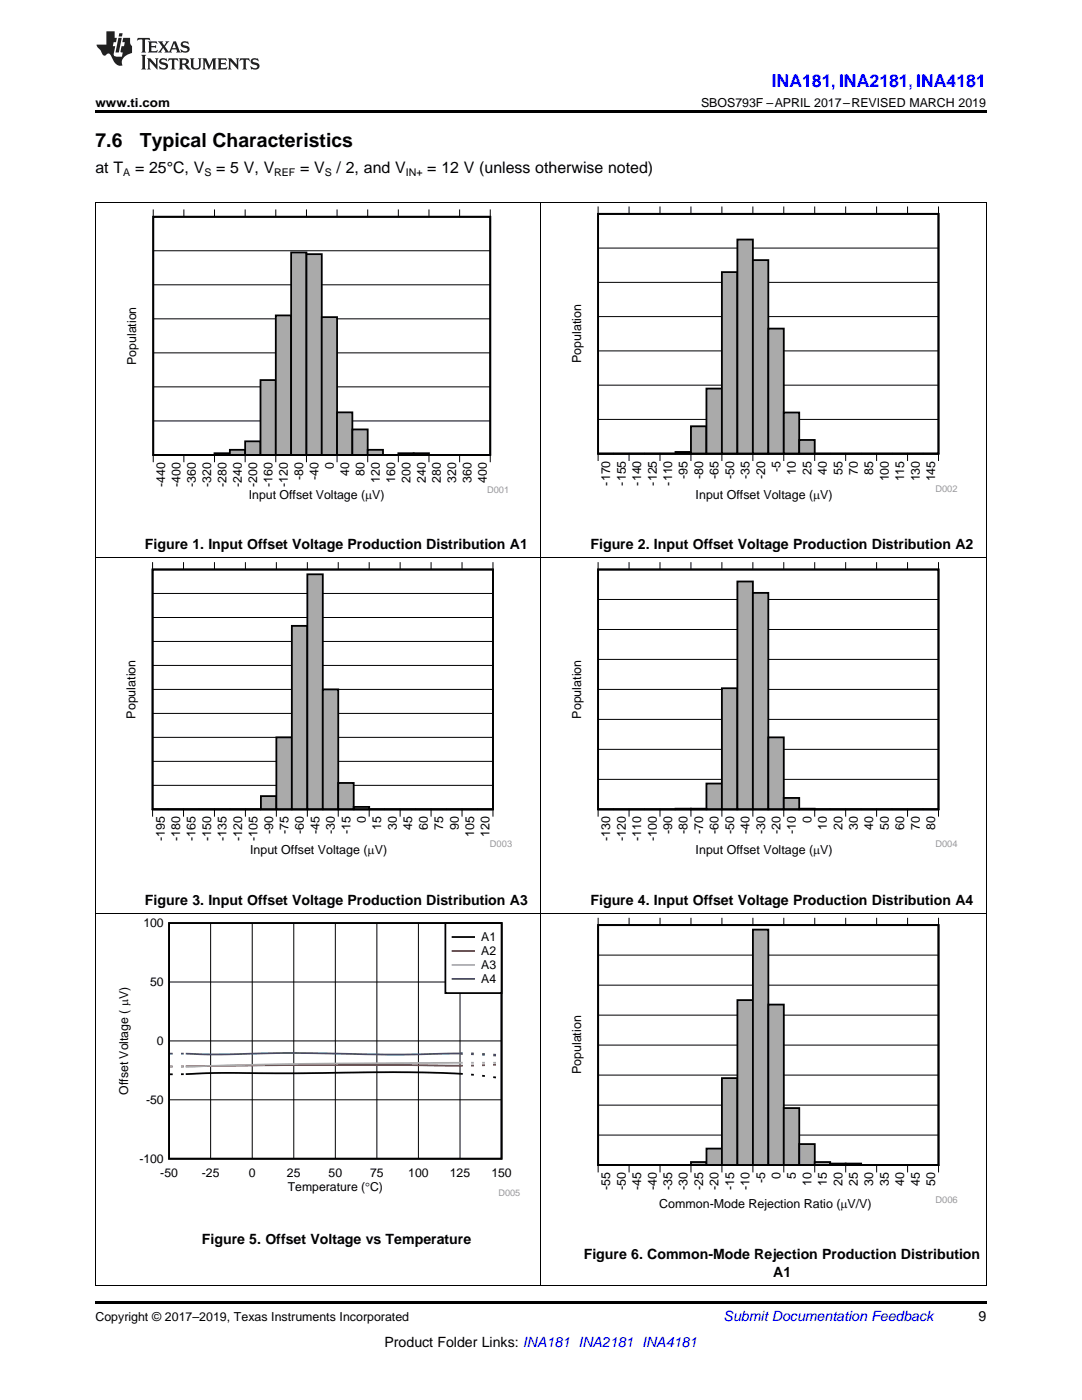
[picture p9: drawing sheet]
<svg xmlns="http://www.w3.org/2000/svg" width="216mm" height="279mm" viewBox="0 0 216 279" stroke-linecap="round" stroke-linejoin="round" font-family="sans-serif">
<path d="M19 256.5h.2zM196.7 256.5h.1zM19 259.7h177.8v.5h-177.8z" fill="#000"/>
<path d="M19.1 182.4v74.1M107.9 182.4v74.1M196.8 182.4v74.1M19 256.5h177.8" fill="none" stroke="#000" stroke-width=".2"/>
<path d="M114.1 183.1h77v58.6h-77z" fill-rule="evenodd" fill="#fff"/>
<path d="M119.4 184.6h67.9v47.9h-67.9zM119.4 232.5h3zM122.4 232.5h3.1zM125.5 232.5h3.1zM128.6 232.5h3.1zM131.7 232.5h3.1zM134.8 232.5h3.1z" fill="none" stroke="#000" stroke-width=".36"/>
<g fill="none" stroke="#000" stroke-width=".2">
<path d="M119.4 183.2v1.4h67.9v-1.4M119.4 196.6h67.9M119.4 190.6h67.9M125.5 183.2v1.4M131.7 183.2v1.4M137.9 183.2v1.4M144.1 183.2v1.4M150.2 183.2v1.4M156.4 183.2v1.4M162.6 183.2v1.4M168.7 183.2v1.4M174.9 183.2v1.4"/>
<path d="M181.1 183.2v1.4M119.4 214.6h67.9M119.4 208.6h67.9M119.4 202.6h67.9M119.4 234v-1.5h67.9v1.5M119.4 226.5h67.9M119.4 220.6h67.9M125.5 232.5v1.5M131.7 232.5v1.5M137.9 232.5v1.5M144.1 232.5v1.5M150.2 232.5v1.5"/>
<path d="M156.4 232.5v1.5M162.6 232.5v1.5M168.7 232.5v1.5M174.9 232.5v1.5M181.1 232.5v1.5"/>
</g>
<path d="M119.4 232.5h18.5" fill="none" stroke="#aaa" stroke-width=".2"/>
<path d="M137.9 231.9h3.1v.6h-3.1z" fill-rule="evenodd" fill="#aaa"/>
<path d="M137.9 231.9h3.1v.6h-3.1z" fill="none" stroke="#000" stroke-width=".36"/>
<path d="M141 229.2h3.1v3.3h-3.1z" fill-rule="evenodd" fill="#aaa"/>
<path d="M141 229.2h3.1v3.3h-3.1z" fill="none" stroke="#000" stroke-width=".36"/>
<path d="M144.1 215.2h3.1v17.3h-3.1z" fill-rule="evenodd" fill="#aaa"/>
<path d="M144.1 215.2h3v17.3h-3z" fill="none" stroke="#000" stroke-width=".36"/>
<path d="M147.1 199.6h3.1v32.9h-3.1z" fill-rule="evenodd" fill="#aaa"/>
<path d="M147.1 199.6h3.1v32.9h-3.1z" fill="none" stroke="#000" stroke-width=".36"/>
<path d="M150.2 185.5h3.1v47h-3.1z" fill-rule="evenodd" fill="#aaa"/>
<path d="M150.2 185.5h3.1v47h-3.1z" fill="none" stroke="#000" stroke-width=".36"/>
<path d="M153.3 200.5h3.1v32h-3.1z" fill-rule="evenodd" fill="#aaa"/>
<path d="M153.3 200.5h3.1v32h-3.1z" fill="none" stroke="#000" stroke-width=".36"/>
<path d="M156.4 221.1h3.1v11.4h-3.1z" fill-rule="evenodd" fill="#aaa"/>
<path d="M156.4 221.1h3.1v11.4h-3.1z" fill="none" stroke="#000" stroke-width=".36"/>
<path d="M159.5 228.3h3.1v4.2h-3.1z" fill-rule="evenodd" fill="#aaa"/>
<path d="M159.5 228.3h3.1v4.2h-3.1z" fill="none" stroke="#000" stroke-width=".36"/>
<path d="M162.6 231.9h3.1v.6h-3.1z" fill-rule="evenodd" fill="#aaa"/>
<path d="M119.4 184.6h67.9v47.9h-67.9zM162.6 231.9h3.1v.6h-3.1zM165.7 232.2h3v.3h-3zM168.7 232.2h3.1v.3h-3.1zM171.8 232.5h3.1zM174.9 232.5h3.1zM178 232.5h3.1zM181.1 232.5h3.1zM184.2 232.5h3.1z" fill="none" stroke="#000" stroke-width=".36"/>
<path d="M165.7 232.4h6.1" fill="none" stroke="#aaa" stroke-width=".31"/>
<path d="M171.8 232.5h15.5" fill="none" stroke="#aaa" stroke-width=".2"/>
<path d="M23.2 183.2h80.6v55.5h-80.6z" fill-rule="evenodd" fill="#fff"/>
<path d="M33.7 184.2h66.4v47.1h-66.4zM33.9 214.4h.6M36.7 214.4h-.6M92.3 214.3a417.3 417.3 0 0 0-31.9-.1h-5.2a204.7 204.7 0 0 0-18.1 .2M94 214.5h.5M96.2 214.7l.6 .1M98.4 215h.6" fill="none" stroke="#000" stroke-width=".35"/>
<path d="M33.7 196h66.4M42 184.2v47.1M50.3 184.2v47.1M58.6 184.2v47.1M66.9 184.2v47.1M75.2 184.2v47.1M83.5 184.2v47.1M91.8 184.2v47.1M33.7 219.5h66.4M33.7 207.7h66.4" fill="none" stroke="#000" stroke-width=".2"/>
<path d="M33.9 212.8h.6M36.7 212.8h-.6M92.3 212.7l-27.9-.2-27.3 .3M94.5 212.6l-.5 .1M96.8 212.6h-.6M99 212.5h-.6" fill="none" stroke="#f00" stroke-width=".35"/>
<path d="M33.9 212.9h.6M36.7 212.9h-.6M92.3 212.1l-31.9 .2-23.3 .6M94 212.1h.5M96.2 212.1h.6M98.4 212.1h.6" fill="none" stroke="#aaa" stroke-width=".35"/>
<path d="M33.9 210.3h.6M36.1 210.3h.6M91.8 210.2a463.3 463.3 0 0 1-31.4 0h-3.5a240.7 240.7 0 0 1-19.3 .1h-.5" fill="none" stroke="#295c75" stroke-width=".35"/>
<path d="M91.8 210.2l.5 .1M94 210.3h.5M96.2 210.4h.6M98.4 210.5l.6 .1" fill="none" stroke="#295c75" stroke-width=".51"/>
<path d="M88.9 184.2h11.2v14h-11.2z" fill-rule="evenodd" fill="#fff"/>
<path d="M88.9 184.2h11.2v14h-11.2zM90.3 187h4.3" fill="none" stroke="#000" stroke-width=".35"/>
<path d="M90.3 189.8h4.3" fill="none" stroke="#f00" stroke-width=".35"/>
<path d="M90.3 192.6h4.3" fill="none" stroke="#aaa" stroke-width=".35"/>
<path d="M90.3 195.4h4.3" fill="none" stroke="#295c75" stroke-width=".35"/>
<path d="M19.1 111.4v71M107.9 111.4v71M196.8 111.4v71M19 182.3h177.8" fill="none" stroke="#000" stroke-width=".2"/>
<path d="M25.2 112.2h77v58.8h-77z" fill-rule="evenodd" fill="#fff"/>
<path d="M30.4 113.7h68v47.8h-68zM30.4 161.5h3.1zM33.5 161.5h3.1zM36.6 161.5h3.1zM39.7 161.5h3.1zM42.8 161.5h3.1zM45.9 161.5h3.1zM49 161.5h3.1z" fill="none" stroke="#000" stroke-width=".36"/>
<g fill="none" stroke="#000" stroke-width=".2">
<path d="M30.4 112.2v1.5h68v-1.5M30.4 118.4h68M36.6 112.2v1.5M42.8 112.2v1.5M49 112.2v1.5M55.1 112.2v1.5M61.3 112.2v1.5M67.5 112.2v1.5M73.7 112.2v1.5M79.8 112.2v1.5M86 112.2v1.5M92.2 112.2v1.5"/>
<path d="M30.4 137.6h68M30.4 132.8h68M30.4 128h68M30.4 123.2h68M30.4 156.7h68M30.4 151.9h68M30.4 147.2h68M30.4 142.4h68M30.4 163v-1.5h68v1.5M36.6 161.5v1.5M42.8 161.5v1.5M49 161.5v1.5"/>
<path d="M55.1 161.5v1.5M61.3 161.5v1.5M67.5 161.5v1.5M73.7 161.5v1.5M79.8 161.5v1.5M86 161.5v1.5M92.2 161.5v1.5"/>
</g>
<path d="M30.4 161.5h21.7" fill="none" stroke="#aaa" stroke-width=".2"/>
<path d="M52.1 158.9h3.1v2.6h-3.1z" fill-rule="evenodd" fill="#aaa"/>
<path d="M52.1 158.9h3v2.6h-3z" fill="none" stroke="#000" stroke-width=".36"/>
<path d="M55.1 147.2h3.1v14.3h-3.1z" fill-rule="evenodd" fill="#aaa"/>
<path d="M55.1 147.2h3.1v14.3h-3.1z" fill="none" stroke="#000" stroke-width=".36"/>
<path d="M58.2 124.9h3.1v36.6h-3.1z" fill-rule="evenodd" fill="#aaa"/>
<path d="M58.2 124.9h3.1v36.6h-3.1z" fill="none" stroke="#000" stroke-width=".36"/>
<path d="M61.3 114.6h3.1v46.9h-3.1z" fill-rule="evenodd" fill="#aaa"/>
<path d="M61.3 114.6h3.1v46.9h-3.1z" fill="none" stroke="#000" stroke-width=".36"/>
<path d="M64.4 137.6h3.1v23.9h-3.1z" fill-rule="evenodd" fill="#aaa"/>
<path d="M64.4 137.6h3.1v23.9h-3.1z" fill="none" stroke="#000" stroke-width=".36"/>
<path d="M67.5 156.3h3.1v5.2h-3.1z" fill-rule="evenodd" fill="#aaa"/>
<path d="M67.5 156.3h3.1v5.2h-3.1z" fill="none" stroke="#000" stroke-width=".36"/>
<path d="M70.6 161h3.1v.5h-3.1z" fill-rule="evenodd" fill="#aaa"/>
<path d="M30.4 113.7h68v47.8h-68zM70.6 161h3.1v.5h-3.1zM73.7 161.5h3.1zM76.7 161.5h3.1zM79.8 161.5h3.1zM82.9 161.5h3.1zM86 161.5h3.1zM89.1 161.5h3.1zM92.2 161.5h3.1zM95.3 161.5h3.1z" fill="none" stroke="#000" stroke-width=".36"/>
<path d="M73.7 161.5h24.7" fill="none" stroke="#aaa" stroke-width=".2"/>
<path d="M114.1 112.2h77v58.8h-77z" fill-rule="evenodd" fill="#fff"/>
<path d="M119.3 113.7h68v47.8h-68zM119.3 161.5h3.1zM122.4 161.5h3.1zM125.5 161.5h3.1zM128.6 161.5h3.1zM131.7 161.5h3.1zM134.8 161.4h3.1v.1h-3.1zM137.9 161.4h3.1v.1h-3.1z" fill="none" stroke="#000" stroke-width=".36"/>
<g fill="none" stroke="#000" stroke-width=".2">
<path d="M119.3 112.2v1.5h68v-1.5M119.3 119.6h68M125.5 112.2v1.5M131.7 112.2v1.5M137.9 112.2v1.5M144 112.2v1.5M150.2 112.2v1.5M156.4 112.2v1.5M162.6 112.2v1.5M168.7 112.2v1.5M174.9 112.2v1.5M181.1 112.2v1.5"/>
<path d="M119.3 137.6h68M119.3 131.6h68M119.3 125.6h68M119.3 155.5h68M119.3 149.6h68M119.3 143.6h68M119.3 163v-1.5h68v1.5M125.5 161.5v1.5M131.7 161.5v1.5M137.9 161.5v1.5M144 161.5v1.5M150.2 161.5v1.5"/>
<path d="M156.4 161.5v1.5M162.6 161.5v1.5M168.7 161.5v1.5M174.9 161.5v1.5M181.1 161.5v1.5"/>
</g>
<path d="M119.3 161.5h15.5M134.8 161.5h6.2" fill="none" stroke="#aaa" stroke-width=".2"/>
<path d="M141 156.4h3.1v5.1h-3.1z" fill-rule="evenodd" fill="#aaa"/>
<path d="M141 156.4h3v5.1h-3z" fill="none" stroke="#000" stroke-width=".36"/>
<path d="M144 137.4h3.1v24.1h-3.1z" fill-rule="evenodd" fill="#aaa"/>
<path d="M144 137.4h3.1v24.1h-3.1z" fill="none" stroke="#000" stroke-width=".36"/>
<path d="M147.1 116.1h3.1v45.4h-3.1z" fill-rule="evenodd" fill="#aaa"/>
<path d="M147.1 116.1h3.1v45.4h-3.1z" fill="none" stroke="#000" stroke-width=".36"/>
<path d="M150.2 118.3h3.1v43.2h-3.1z" fill-rule="evenodd" fill="#aaa"/>
<path d="M150.2 118.3h3.1v43.2h-3.1z" fill="none" stroke="#000" stroke-width=".36"/>
<path d="M153.3 147.2h3.1v14.3h-3.1z" fill-rule="evenodd" fill="#aaa"/>
<path d="M153.3 147.2h3.1v14.3h-3.1z" fill="none" stroke="#000" stroke-width=".36"/>
<path d="M156.4 159.2h3.1v2.3h-3.1z" fill-rule="evenodd" fill="#aaa"/>
<path d="M119.3 113.7h68v47.8h-68zM156.4 159.2h3.1v2.3h-3.1zM159.5 161.4h3.1v.1h-3.1zM162.6 161.5h3.1zM165.6 161.5h3.1zM168.7 161.5h3.1zM171.8 161.5h3.1zM174.9 161.5h3.1zM178 161.5h3.1zM181.1 161.5h3.1zM184.2 161.5h3.1z" fill="none" stroke="#000" stroke-width=".36"/>
<path d="M159.5 161.5h3.1M162.6 161.5h24.7" fill="none" stroke="#aaa" stroke-width=".2"/>
<path d="M19.1 40.4v71M107.9 40.4v71M196.8 40.4v71M19 111.4h177.8" fill="none" stroke="#000" stroke-width=".2"/>
<path d="M25.4 41.8h75.9v58.2h-75.9z" fill-rule="evenodd" fill="#fff"/>
<path d="M30.6 43.3h67.2v47.5h-67.2zM30.6 90.8h3zM33.6 90.8h3.1zM36.7 90.8h3.1zM39.8 90.8h3zM42.8 90.5h3.1v.3h-3.1z" fill="none" stroke="#000" stroke-width=".36"/>
<g fill="none" stroke="#000" stroke-width=".2">
<path d="M30.6 41.8v1.5h67.2v-1.5M30.6 56.8h67.2M30.6 50h67.2M36.7 41.8v1.5M42.8 41.8v1.5M48.9 41.8v1.5M55 41.8v1.5M61.2 41.8v1.5M67.3 41.8v1.5M73.4 41.8v1.5M79.5 41.8v1.5M85.6 41.8v1.5"/>
<path d="M91.7 41.8v1.5M30.6 77.2h67.2M30.6 70.4h67.2M30.6 63.6h67.2M30.6 92.2v-1.4h67.2v1.4M30.6 84h67.2M36.7 90.8v1.4M42.8 90.8v1.4M48.9 90.8v1.4M55 90.8v1.4M61.2 90.8v1.4M67.3 90.8v1.4"/>
<path d="M73.4 90.8v1.4M79.5 90.8v1.4M85.6 90.8v1.4M91.7 90.8v1.4"/>
</g>
<path d="M30.6 90.8h12.2" fill="none" stroke="#aaa" stroke-width=".2"/>
<path d="M42.8 90.6h3.1" fill="none" stroke="#aaa" stroke-width=".35"/>
<path d="M45.9 89.8h3v1h-3z" fill-rule="evenodd" fill="#aaa"/>
<path d="M45.9 89.8h3v1h-3z" fill="none" stroke="#000" stroke-width=".36"/>
<path d="M48.9 88.1h3.1v2.7h-3.1z" fill-rule="evenodd" fill="#aaa"/>
<path d="M48.9 88.1h3.1v2.7h-3.1z" fill="none" stroke="#000" stroke-width=".36"/>
<path d="M52 75.9h3v14.9h-3z" fill-rule="evenodd" fill="#aaa"/>
<path d="M52 75.9h3v14.9h-3z" fill="none" stroke="#000" stroke-width=".36"/>
<path d="M55 62.9h3.1v27.9h-3.1z" fill-rule="evenodd" fill="#aaa"/>
<path d="M55 62.9h3.1v27.9h-3.1z" fill="none" stroke="#000" stroke-width=".36"/>
<path d="M58.1 50.4h3.1v40.4h-3.1z" fill-rule="evenodd" fill="#aaa"/>
<path d="M58.1 50.4h3.1v40.4h-3.1z" fill="none" stroke="#000" stroke-width=".36"/>
<path d="M61.2 50.7h3v40.1h-3z" fill-rule="evenodd" fill="#aaa"/>
<path d="M61.2 50.7h3v40.1h-3z" fill="none" stroke="#000" stroke-width=".36"/>
<path d="M64.2 63.3h3.1v27.5h-3.1z" fill-rule="evenodd" fill="#aaa"/>
<path d="M64.2 63.3h3.1v27.5h-3.1z" fill="none" stroke="#000" stroke-width=".36"/>
<path d="M67.3 82.3h3v8.5h-3z" fill-rule="evenodd" fill="#aaa"/>
<path d="M67.3 82.3h3v8.5h-3z" fill="none" stroke="#000" stroke-width=".36"/>
<path d="M70.3 85.7h3.1v5.1h-3.1z" fill-rule="evenodd" fill="#aaa"/>
<path d="M70.3 85.7h3.1v5.1h-3.1z" fill="none" stroke="#000" stroke-width=".36"/>
<path d="M73.4 89.8h3v1h-3z" fill-rule="evenodd" fill="#aaa"/>
<path d="M30.6 43.3h67.2v47.5h-67.2zM73.4 89.8h3v1h-3zM76.4 90.8h3.1zM79.5 90.5h3v.3h-3zM82.5 90.5h3.1v.3h-3.1zM85.6 90.8h3.1zM88.7 90.8h3zM91.7 90.8h3.1zM94.8 90.8h3z" fill="none" stroke="#000" stroke-width=".36"/>
<path d="M76.4 90.8h3.1M85.6 90.8h12.2" fill="none" stroke="#aaa" stroke-width=".2"/>
<path d="M79.5 90.6h6.1" fill="none" stroke="#aaa" stroke-width=".35"/>
<path d="M114.1 41.2h77v58.8h-77z" fill-rule="evenodd" fill="#fff"/>
<path d="M119.3 42.7h68v47.8h-68zM119.3 90.5h3.1zM122.4 90.5h3.1zM125.5 90.5h3.1zM128.6 90.5h3.1zM131.7 90.5h3.1zM134.8 90.2h3.1v.3h-3.1z" fill="none" stroke="#000" stroke-width=".36"/>
<g fill="none" stroke="#000" stroke-width=".2">
<path d="M119.3 41.2v1.5h68v-1.5M119.3 56.4h68M119.3 49.5h68M125.5 41.2v1.5M131.7 41.2v1.5M137.9 41.2v1.5M144 41.2v1.5M150.2 41.2v1.5M156.4 41.2v1.5M162.6 41.2v1.5M168.7 41.2v1.5M174.9 41.2v1.5"/>
<path d="M181.1 41.2v1.5M119.3 76.9h68M119.3 70h68M119.3 63.2h68M119.3 92v-1.5h68v1.5M119.3 83.7h68M125.5 90.5v1.5M131.7 90.5v1.5M137.9 90.5v1.5M144 90.5v1.5M150.2 90.5v1.5M156.4 90.5v1.5"/>
<path d="M162.6 90.5v1.5M168.7 90.5v1.5M174.9 90.5v1.5M181.1 90.5v1.5"/>
</g>
<path d="M119.3 90.5h15.5" fill="none" stroke="#aaa" stroke-width=".2"/>
<path d="M134.8 90.4h3.1" fill="none" stroke="#aaa" stroke-width=".35"/>
<path d="M137.9 85.1h3.1v5.5h-3.1z" fill-rule="evenodd" fill="#aaa"/>
<path d="M137.9 85.1h3.1v5.4h-3.1z" fill="none" stroke="#000" stroke-width=".36"/>
<path d="M141 77.5h3.1v13.1h-3.1z" fill-rule="evenodd" fill="#aaa"/>
<path d="M141 77.5h3v13h-3z" fill="none" stroke="#000" stroke-width=".36"/>
<path d="M144 54.3h3.1v36.3h-3.1z" fill-rule="evenodd" fill="#aaa"/>
<path d="M144 54.3h3.1v36.2h-3.1z" fill="none" stroke="#000" stroke-width=".36"/>
<path d="M147.1 47.8h3.1v42.8h-3.1z" fill-rule="evenodd" fill="#aaa"/>
<path d="M147.1 47.8h3.1v42.7h-3.1z" fill="none" stroke="#000" stroke-width=".36"/>
<path d="M150.2 51.9h3.1v38.7h-3.1z" fill-rule="evenodd" fill="#aaa"/>
<path d="M150.2 51.9h3.1v38.6h-3.1z" fill="none" stroke="#000" stroke-width=".36"/>
<path d="M153.3 65.6h3.1v25h-3.1z" fill-rule="evenodd" fill="#aaa"/>
<path d="M153.3 65.6h3.1v24.9h-3.1z" fill="none" stroke="#000" stroke-width=".36"/>
<path d="M156.4 82.3h3.1v8.3h-3.1z" fill-rule="evenodd" fill="#aaa"/>
<path d="M156.4 82.3h3.1v8.2h-3.1z" fill="none" stroke="#000" stroke-width=".36"/>
<path d="M159.5 87.8h3.1v2.8h-3.1z" fill-rule="evenodd" fill="#aaa"/>
<path d="M119.3 42.7h68v47.8h-68zM159.5 87.8h3.1v2.7h-3.1zM162.6 90.5h3.1zM165.6 90.5h3.1zM168.7 90.5h3.1zM171.8 90.5h3.1zM174.9 90.5h3.1zM178 90.5h3.1zM181.1 90.5h3.1zM184.2 90.5h3.1z" fill="none" stroke="#000" stroke-width=".36"/>
<path d="M162.6 90.5h24.7" fill="none" stroke="#aaa" stroke-width=".2"/>
<path d="M19 40.4h177.8" fill="none" stroke="#000" stroke-width=".2"/>
<path d="M19 22h177.8v.5h-177.8z" fill="#000"/>
<g fill="#231f20">
<path d="M27.5 7.6l-.1 .5 .4-.2h.6v.1v2.1l-.2 .4h1l-.3-.4v-2.1l.1-.1h.5l.5 .2-.2-.5zM29.5 8.3l.2 .3v1.5l-.2 .4h1.8l.2-.6a1.04 1.04 0 0 1-1.3 .2v-.7h.6l.3 .2v-.6l-.3 .2h-.6v-.6l.8-.1 .4 .3-.2-.5zM31.5 8.3l.9 1.1-.9 1.1h.8l-.2-.2 .5-.7 .4 .7-.2 .2h1.5l-.1-.2 .1-.4h.9l.1 .4-.2 .2h1l-.3-.3-.7-1.9h-.5l-.9 2-.8-1 .9-1h-.8l.1 .3-.3 .5-.4-.6 .2-.2zM34.7 8.6l.4 1h-.7zM36.3 8.4a.63 .63 0 0 0-.2 .7 .63 .63 0 0 0 .6 .4l.6 .2 .1 .2a.75 .75 0 0 1-.7 .4 .75 .75 0 0 1-.6-.5l.1 .7 .1-.1a1.11 1.11 0 0 0 1.5-.6 1.13 1.13 0 0 0-1.2-.8l-.1-.4a1.04 1.04 0 0 1 1.2 .2l-.2-.5-.1 .1-.5-.2zM28.2 10.9l.2 .4v2.2l-.2 .4h1l-.3-.4v-2.2l.3-.4zM29.3 11.6l.3 .4v1.5l-.3 .4h.8l-.2-.4v-1.3l1.5 1.7v-1.9l.2-.4h-.7l.2 .4v.9l-1.1-1.3zM32 11.8a.62 .62 0 0 0-.2 .7 .62 .62 0 0 0 .6 .4l.6 .1 .1 .3a.76 .76 0 0 1-.7 .3 .76 .76 0 0 1-.6-.4l.1 .7 .1-.1a1.11 1.11 0 0 0 1.5-.6 1.13 1.13 0 0 0-1.2-.8l-.1-.4a1.04 1.04 0 0 1 1.2 .2l-.2-.6-.1 .1-.5-.1zM33.7 11.6l-.2 .6a.61 .61 0 0 1 .8-.3v1.6l-.2 .4h.9l-.2-.4v-1.6a.63 .63 0 0 1 .8 .3l-.2-.6zM35.6 11.6l.3 .4v1.5l-.3 .4h1l-.2-.2v-.8l.5 .2a.76 .76 0 0 0 1.2 .7l-1-1a.58 .58 0 0 0 .6-.5 .58 .58 0 0 0-.5-.6zM36.4 11.9h.1a.45 .45 0 0 1 .5 .1 .45 .45 0 0 1 .1 .5l-.7 .2zM37.9 11.6l.2 .2a2.17 2.17 0 0 0 .3 1.9 .99 .99 0 0 0 1.6-.6v-1.1l.2-.4h-.7l.2 .2a1.92 1.92 0 0 1-.2 1.8 .6 .6 0 0 1-.9-.5v-1.1l.2-.4zM40.4 11.6l.2 .4v1.5l-.2 .4h.7l-.2-.4v-1.4l.8 1.8 .8-1.8v1.4l-.2 .4h.9l-.2-.4v-1.5l.2-.4h-.8l-.6 1.5-.6-1.5zM43.4 11.6l.2 .4v1.5l-.2 .4h1.8l.2-.6a1.04 1.04 0 0 1-1.3 .1v-.6h.5l.4 .2v-.6l-.4 .2h-.5v-.7h.8l.3 .3-.1-.6zM45.5 11.6l.2 .4v1.5l-.2 .4h.7l-.2-.4v-1.3l1.5 1.7v-1.9l.2-.4h-.7l.2 .4v.9l-1.1-1.3zM47.9 11.6l-.1 .6a.61 .61 0 0 1 .8-.3v1.6l-.3 .4h1l-.3-.4 .1-1.6a.63 .63 0 0 1 .7 .3l-.1-.6zM50.2 11.8a.62 .62 0 0 0-.2 .7 .62 .62 0 0 0 .6 .4l.6 .1 .2 .3a.76 .76 0 0 1-.8 .3 .76 .76 0 0 1-.6-.4l.1 .7 .2-.1a1.11 1.11 0 0 0 1.5-.6 1.13 1.13 0 0 0-1.3-.8l-.1-.4a1.04 1.04 0 0 1 1.2 .2l-.1-.6-.2 .1-.5-.1z"/>
<path d="M21.2 6.3v2.6h-1.9l.1 .4 .7 .9a.91 .91 0 0 0 1 .8 .56 .56 0 0 1 .5-.3 .56 .56 0 0 1 .5 .3l.4 .8a1.53 1.53 0 0 0 1.9 1.2 1.54 1.54 0 0 1 1-2.1l.9-.3v-1.4a1.52 1.52 0 0 1-.3-1.6h-1.4l-.2 .8h.5l-.2 .8h-.4l-.2 1v.2l.4 .1-.2 .8a1.93 1.93 0 0 1-1.6-.3l.3-1.8h-.5l.2-.8h.4l.2-.8h-.4v-1.3zM23.6 7.6l-.6 2.9h.7l.6-2.9zM23.8 6.6l-.1 .7h.6l.2-.7z"/>
</g>
<g font-size="3.9">
<text x="19" y="29.3">7.6</text>
<text x="27.9" y="29.3">Typical Characteristics</text>
</g>
<text font-size="3.5" fill="#00f" x="154" y="17.3">INA181, INA2181, INA4181</text>
<g font-size="3.2">
<text x="19" y="34.4">at T</text>
<text x="27" y="34.4">= 25°C, V</text>
<text x="43.1" y="34.4">= 5 V, V</text>
<text x="59.9" y="34.4">= V</text>
<text x="67.2" y="34.4">/ 2, and V</text>
<text x="85.3" y="34.4">= 12 V (unless otherwise noted)</text>
</g>
<g font-size="2.8">
<text x="28.9" y="109.6">Figure 1. Input Offset Voltage Production Distribution A1</text>
<text x="117.8" y="109.6">Figure 2. Input Offset Voltage Production Distribution A2</text>
<text x="28.9" y="180.6">Figure 3. Input Offset Voltage Production Distribution A3</text>
<text x="117.8" y="180.6">Figure 4. Input Offset Voltage Production Distribution A4</text>
<text x="40.3" y="248.3">Figure 5. Offset Voltage vs Temperature</text>
<text x="116.5" y="251.2">Figure 6. Common-Mode Rejection Production Distribution</text>
<text x="154.3" y="254.8">A1</text>
<text x="195.3" y="263.6">9</text>
<text x="76.7" y="268.9">Product Folder Links: INA181 INA2181 INA4181</text>
</g>
<text font-size="2.8" fill="#0000c8" x="144.4" y="263.6">Submit Documentation Feedback</text>
<g font-size="2.5">
<text x="19" y="21.4">www.ti.com</text>
<text x="139.9" y="21.4">SBOS793F –APRIL 2017–REVISED MARCH 2019</text>
<text x="27.2" y="72.8" transform="rotate(-90 27.2 72.8)">Population</text>
<text x="115.9" y="72.5" transform="rotate(-90 115.9 72.5)">Population</text>
<text x="60.5" y="95.8" transform="rotate(-90 60.5 95.8)">-80</text>
<text x="63.5" y="95.8" transform="rotate(-90 63.5 95.8)">-40</text>
<text x="66.6" y="93.6" transform="rotate(-90 66.6 93.6)">0</text>
<text x="69.7" y="94.9" transform="rotate(-90 69.7 94.9)">40</text>
<text x="72.7" y="94.9" transform="rotate(-90 72.7 94.9)">80</text>
<text x="137.2" y="95.5" transform="rotate(-90 137.2 95.5)">-95</text>
<text x="140.3" y="95.5" transform="rotate(-90 140.3 95.5)">-80</text>
<text x="143.4" y="95.5" transform="rotate(-90 143.4 95.5)">-65</text>
<text x="146.5" y="95.5" transform="rotate(-90 146.5 95.5)">-50</text>
<text x="149.6" y="95.5" transform="rotate(-90 149.6 95.5)">-35</text>
<text x="152.6" y="95.5" transform="rotate(-90 152.6 95.5)">-20</text>
<text x="155.7" y="94.2" transform="rotate(-90 155.7 94.2)">-5</text>
<text x="158.8" y="94.7" transform="rotate(-90 158.8 94.7)">10</text>
<text x="161.9" y="94.7" transform="rotate(-90 161.9 94.7)">25</text>
<text x="165" y="94.7" transform="rotate(-90 165 94.7)">40</text>
<text x="168.1" y="94.7" transform="rotate(-90 168.1 94.7)">55</text>
<text x="171.2" y="94.7" transform="rotate(-90 171.2 94.7)">70</text>
<text x="174.3" y="94.7" transform="rotate(-90 174.3 94.7)">85</text>
<text x="33" y="97.1" transform="rotate(-90 33 97.1)">-440</text>
<text x="36" y="97.1" transform="rotate(-90 36 97.1)">-400</text>
<text x="39.1" y="97.1" transform="rotate(-90 39.1 97.1)">-360</text>
<text x="42.1" y="97.1" transform="rotate(-90 42.1 97.1)">-320</text>
<text x="45.2" y="97.1" transform="rotate(-90 45.2 97.1)">-280</text>
<text x="48.3" y="97.1" transform="rotate(-90 48.3 97.1)">-240</text>
<text x="49.6" y="99.5">Input Offset Voltage (PV)</text>
<text x="51.3" y="97.1" transform="rotate(-90 51.3 97.1)">-200</text>
<text x="54.4" y="97.1" transform="rotate(-90 54.4 97.1)">-160</text>
<text x="57.4" y="97.1" transform="rotate(-90 57.4 97.1)">-120</text>
<text x="75.8" y="96.3" transform="rotate(-90 75.8 96.3)">120</text>
<text x="78.8" y="96.3" transform="rotate(-90 78.8 96.3)">160</text>
<text x="81.9" y="96.3" transform="rotate(-90 81.9 96.3)">200</text>
<text x="84.9" y="96.3" transform="rotate(-90 84.9 96.3)">240</text>
<text x="88" y="96.3" transform="rotate(-90 88 96.3)">280</text>
<text x="91.1" y="96.3" transform="rotate(-90 91.1 96.3)">320</text>
<text x="94.1" y="96.3" transform="rotate(-90 94.1 96.3)">360</text>
<text x="97.2" y="96.3" transform="rotate(-90 97.2 96.3)">400</text>
<text x="121.8" y="96.9" transform="rotate(-90 121.8 96.9)">-170</text>
<text x="124.9" y="96.9" transform="rotate(-90 124.9 96.9)">-155</text>
<text x="127.9" y="96.9" transform="rotate(-90 127.9 96.9)">-140</text>
<text x="131" y="96.9" transform="rotate(-90 131 96.9)">-125</text>
<text x="134.1" y="96.9" transform="rotate(-90 134.1 96.9)">-110</text>
<text x="138.8" y="99.5">Input Offset Voltage (PV)</text>
<text x="177.3" y="96.1" transform="rotate(-90 177.3 96.1)">100</text>
<text x="180.4" y="96.1" transform="rotate(-90 180.4 96.1)">115</text>
<text x="183.5" y="96.1" transform="rotate(-90 183.5 96.1)">130</text>
<text x="186.6" y="96.1" transform="rotate(-90 186.6 96.1)">145</text>
<text x="27" y="143.4" transform="rotate(-90 27 143.4)">Population</text>
<text x="115.9" y="143.4" transform="rotate(-90 115.9 143.4)">Population</text>
<text x="32.9" y="167.9" transform="rotate(-90 32.9 167.9)">-195</text>
<text x="36" y="167.9" transform="rotate(-90 36 167.9)">-180</text>
<text x="39" y="167.9" transform="rotate(-90 39 167.9)">-165</text>
<text x="42.1" y="167.9" transform="rotate(-90 42.1 167.9)">-150</text>
<text x="45.2" y="167.9" transform="rotate(-90 45.2 167.9)">-135</text>
<text x="48.3" y="167.9" transform="rotate(-90 48.3 167.9)">-120</text>
<text x="51.4" y="167.9" transform="rotate(-90 51.4 167.9)">-105</text>
<text x="54.5" y="166.5" transform="rotate(-90 54.5 166.5)">-90</text>
<text x="57.6" y="166.5" transform="rotate(-90 57.6 166.5)">-75</text>
<text x="60.7" y="166.5" transform="rotate(-90 60.7 166.5)">-60</text>
<text x="63.7" y="166.5" transform="rotate(-90 63.7 166.5)">-45</text>
<text x="66.8" y="166.5" transform="rotate(-90 66.8 166.5)">-30</text>
<text x="69.9" y="166.5" transform="rotate(-90 69.9 166.5)">-15</text>
<text x="73" y="164.3" transform="rotate(-90 73 164.3)">0</text>
<text x="76.1" y="165.7" transform="rotate(-90 76.1 165.7)">15</text>
<text x="79.2" y="165.7" transform="rotate(-90 79.2 165.7)">30</text>
<text x="82.3" y="165.7" transform="rotate(-90 82.3 165.7)">45</text>
<text x="85.4" y="165.7" transform="rotate(-90 85.4 165.7)">60</text>
<text x="88.4" y="165.7" transform="rotate(-90 88.4 165.7)">75</text>
<text x="91.5" y="165.7" transform="rotate(-90 91.5 165.7)">90</text>
<text x="94.6" y="167.1" transform="rotate(-90 94.6 167.1)">105</text>
<text x="97.7" y="167.1" transform="rotate(-90 97.7 167.1)">120</text>
<text x="121.8" y="167.9" transform="rotate(-90 121.8 167.9)">-130</text>
<text x="124.9" y="167.9" transform="rotate(-90 124.9 167.9)">-120</text>
<text x="127.9" y="167.9" transform="rotate(-90 127.9 167.9)">-110</text>
<text x="131" y="167.9" transform="rotate(-90 131 167.9)">-100</text>
<text x="134.1" y="166.5" transform="rotate(-90 134.1 166.5)">-90</text>
<text x="137.2" y="166.5" transform="rotate(-90 137.2 166.5)">-80</text>
<text x="140.3" y="166.5" transform="rotate(-90 140.3 166.5)">-70</text>
<text x="143.4" y="166.5" transform="rotate(-90 143.4 166.5)">-60</text>
<text x="146.5" y="166.5" transform="rotate(-90 146.5 166.5)">-50</text>
<text x="149.6" y="166.5" transform="rotate(-90 149.6 166.5)">-40</text>
<text x="152.6" y="166.5" transform="rotate(-90 152.6 166.5)">-30</text>
<text x="155.7" y="166.5" transform="rotate(-90 155.7 166.5)">-20</text>
<text x="158.8" y="166.5" transform="rotate(-90 158.8 166.5)">-10</text>
<text x="161.9" y="164.3" transform="rotate(-90 161.9 164.3)">0</text>
<text x="165" y="165.7" transform="rotate(-90 165 165.7)">10</text>
<text x="168.1" y="165.7" transform="rotate(-90 168.1 165.7)">20</text>
<text x="171.2" y="165.7" transform="rotate(-90 171.2 165.7)">30</text>
<text x="174.3" y="165.7" transform="rotate(-90 174.3 165.7)">40</text>
<text x="177.3" y="165.7" transform="rotate(-90 177.3 165.7)">50</text>
<text x="180.4" y="165.7" transform="rotate(-90 180.4 165.7)">60</text>
<text x="183.5" y="165.7" transform="rotate(-90 183.5 165.7)">70</text>
<text x="186.6" y="165.7" transform="rotate(-90 186.6 165.7)">80</text>
<text x="49.9" y="170.5">Input Offset Voltage (PV)</text>
<text x="138.8" y="170.5">Input Offset Voltage (PV)</text>
<text x="115.9" y="214.4" transform="rotate(-90 115.9 214.4)">Population</text>
<text x="121.8" y="237.5" transform="rotate(-90 121.8 237.5)">-55</text>
<text x="124.9" y="237.5" transform="rotate(-90 124.9 237.5)">-50</text>
<text x="127.9" y="237.5" transform="rotate(-90 127.9 237.5)">-45</text>
<text x="131" y="237.5" transform="rotate(-90 131 237.5)">-40</text>
<text x="134.1" y="237.5" transform="rotate(-90 134.1 237.5)">-35</text>
<text x="137.2" y="237.5" transform="rotate(-90 137.2 237.5)">-30</text>
<text x="140.3" y="237.5" transform="rotate(-90 140.3 237.5)">-25</text>
<text x="143.4" y="237.5" transform="rotate(-90 143.4 237.5)">-20</text>
<text x="146.5" y="237.5" transform="rotate(-90 146.5 237.5)">-15</text>
<text x="149.6" y="237.5" transform="rotate(-90 149.6 237.5)">-10</text>
<text x="152.7" y="236.1" transform="rotate(-90 152.7 236.1)">-5</text>
<text x="155.7" y="235.3" transform="rotate(-90 155.7 235.3)">0</text>
<text x="158.8" y="235.3" transform="rotate(-90 158.8 235.3)">5</text>
<text x="161.9" y="236.7" transform="rotate(-90 161.9 236.7)">10</text>
<text x="165" y="236.7" transform="rotate(-90 165 236.7)">15</text>
<text x="168.1" y="236.7" transform="rotate(-90 168.1 236.7)">20</text>
<text x="171.2" y="236.7" transform="rotate(-90 171.2 236.7)">25</text>
<text x="174.3" y="236.7" transform="rotate(-90 174.3 236.7)">30</text>
<text x="177.3" y="236.7" transform="rotate(-90 177.3 236.7)">35</text>
<text x="180.4" y="236.7" transform="rotate(-90 180.4 236.7)">40</text>
<text x="183.5" y="236.7" transform="rotate(-90 183.5 236.7)">45</text>
<text x="186.6" y="236.7" transform="rotate(-90 186.6 236.7)">50</text>
<text x="131.6" y="241.1">Common-Mode Rejection Ratio (PV/V)</text>
<text x="19" y="263.6">Copyright © 2017–2019, Texas Instruments Incorporated</text>
</g>
<g font-size="2.4">
<text x="28.6" y="185">100</text>
<text x="96" y="187.9">A1</text>
<text x="96" y="190.6">A2</text>
<text x="30" y="196.8">50</text>
<text x="96" y="193.4">A3</text>
<text x="96" y="196.2">A4</text>
<text x="31.3" y="208.5">0</text>
<text x="25.6" y="218.5" transform="rotate(-90 25.6 218.5)">Offset Voltage ( PV)</text>
<text x="29.1" y="220.3">-50</text>
<text x="27.8" y="232.1">-100</text>
<text x="32" y="234.8">-50</text>
<text x="40.3" y="234.8">-25</text>
<text x="49.7" y="234.8">0</text>
<text x="57.3" y="234.8">25</text>
<text x="57.4" y="237.6">Temperature (qC)</text>
<text x="65.6" y="234.8">50</text>
<text x="73.9" y="234.8">75</text>
<text x="81.5" y="234.8">100</text>
<text x="89.8" y="234.8">125</text>
<text x="98" y="234.8">150</text>
</g>
<g font-size="2.1">
<text x="24.6" y="35.1">A</text>
<text x="40.8" y="35.1">S</text>
<text x="54.7" y="35.1">REF</text>
<text x="64.8" y="35.1">S</text>
<text x="81" y="35.1">IN+</text>
</g>
<g font-size="1.9" fill="#999">
<text x="186.6" y="98.1">D002</text>
<text x="97.7" y="169.1">D003</text>
<text x="186.6" y="169.1">D004</text>
<text x="186.7" y="240.1">D006</text>
</g>
<g font-size="1.8" fill="#999">
<text x="97.2" y="98.3">D001</text>
<text x="99.5" y="238.7">D005</text>
</g>
</svg>
